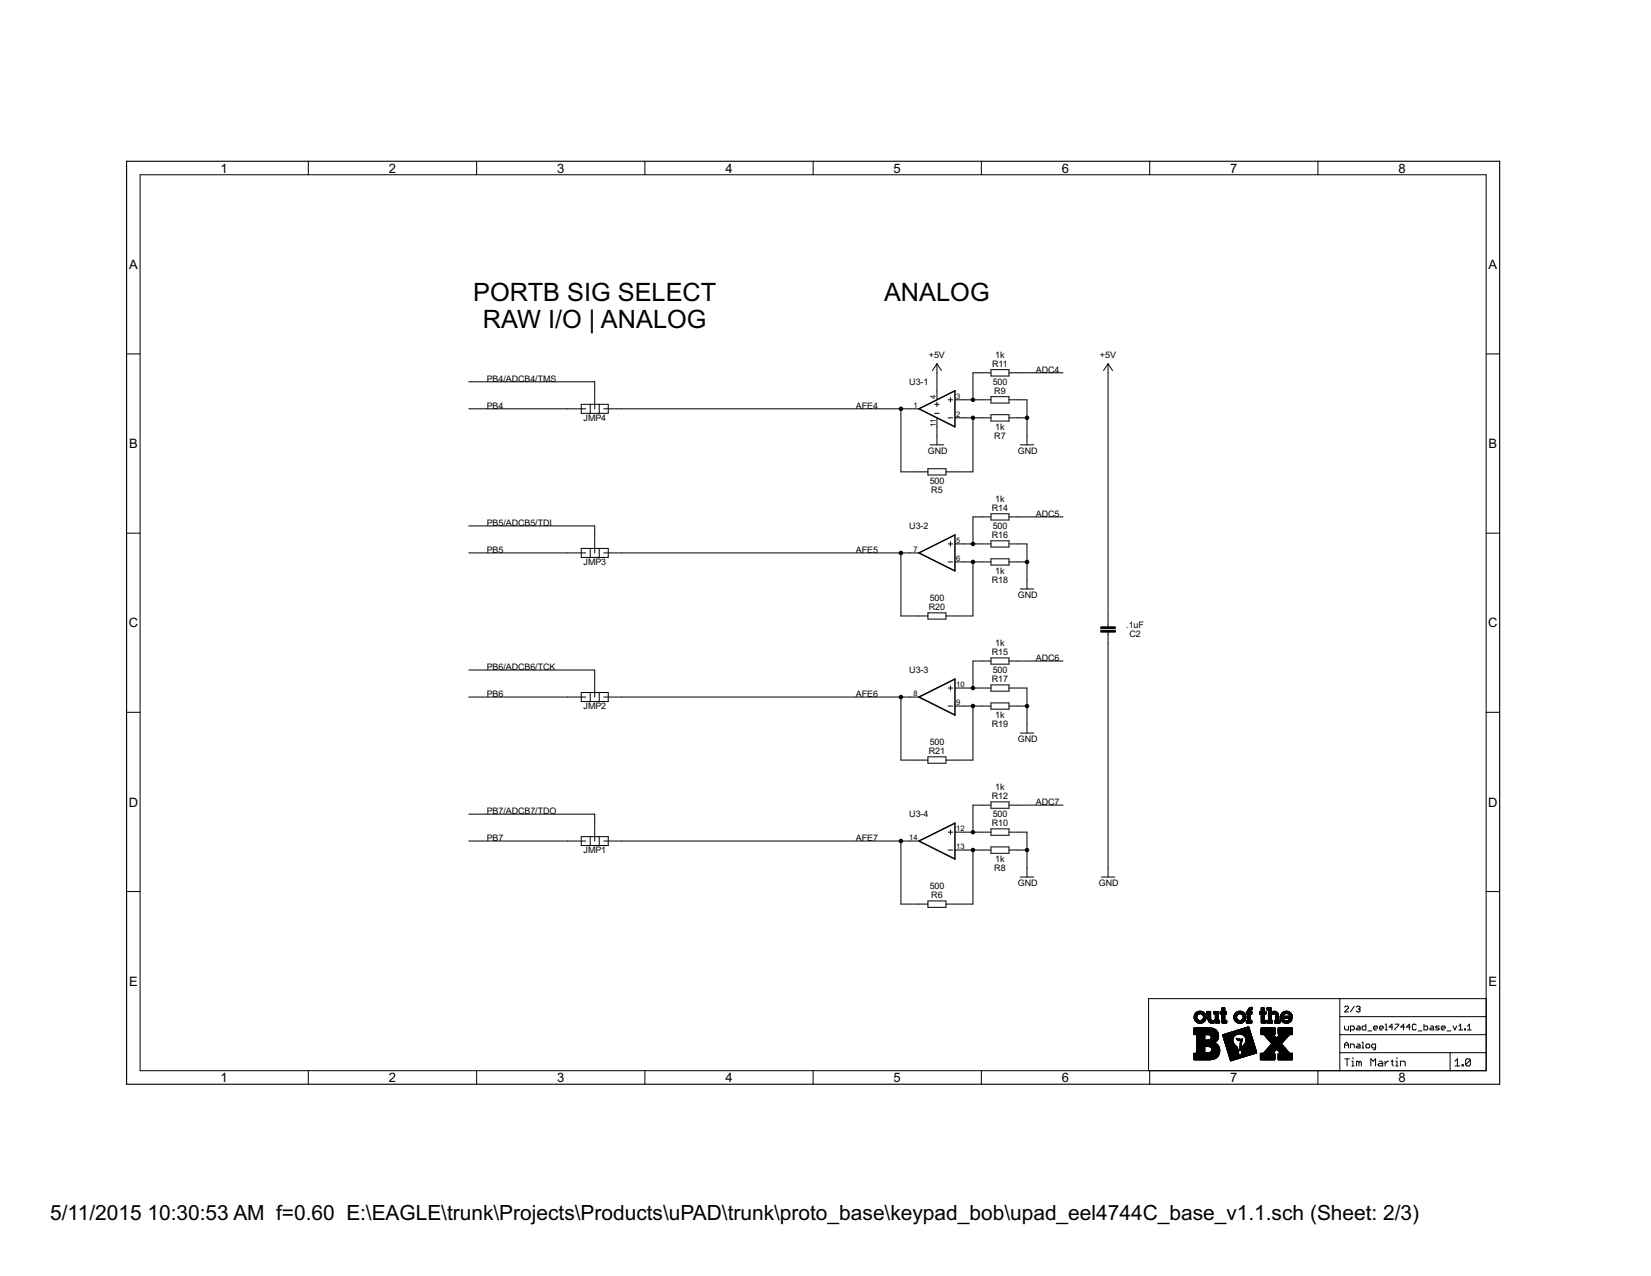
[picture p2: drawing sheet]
<svg xmlns="http://www.w3.org/2000/svg" width="279mm" height="216mm" viewBox="0 0 279 216" stroke-linecap="round" stroke-linejoin="round" font-family="sans-serif">
<g fill="none" stroke="#000" stroke-width=".17">
<path d="M23.7 29.6h227.8v151.6h-227.8zM52.2 27.3v2.3M80.7 27.3v2.3M109.1 27.3v2.3M137.6 27.3v2.3M166.1 27.3v2.3M194.6 27.3v2.3M223 27.3v2.3M21.4 59.9h2.3M251.5 59.9h2.3M79.3 69.2h19.8M79.3 64.6h21.3v4.6"/>
<path d="M98.4 68.4h4.5v1.5h-4.5zM99.9 68.4v1.5M101.4 68.4v1.5M102.2 69.2h53.3M152.5 69.2v10.6h4.5M157 79.3h3.1v1.1h-3.1zM157.4 75.3h2.3M158.2 69.9h.7M158.2 68.4h.7M158.6 61.6v6M158.6 68v.8M158.6 70.7v4.6"/>
<path d="M158.6 61.6l.7 1.1M158.6 61.6l-.8 1.1M160.5 67.6h.7M160.5 70.7h.7M160.8 67.3v.7M161.6 67.6h6.1M161.6 70.7h6.1M164.7 70.7v9.1h-4.6M167.7 67.1h3.1v1.1h-3.1zM167.7 62.5h3.1v1.1h-3.1zM167.7 70.2h3.1v1h-3.1zM167.7 63.1h-3v4.5"/>
<path d="M170.8 67.6h3v7.7M170.8 70.7h3M170.8 63.1h9.1M172.7 75.3h2.2M187.5 61.6v44.4M187.5 61.6l.8 1.1M187.5 61.6l-.7 1.1M21.4 90.2h2.3M79.3 93.6h19.8M79.3 89h21.3v4.6M98.4 92.8h4.5v1.5h-4.5zM99.9 92.8v1.5"/>
<path d="M101.4 92.8v1.5M102.2 93.6h53.3M152.5 93.6v10.6h4.5M160.5 92h.7M160.5 95.1h.7M160.8 91.7v.7M161.6 92h6.1M161.6 95.1h6.1M164.7 95.1v9.1h-4.6M167.7 86.9h3.1v1.1h-3.1zM167.7 91.5h3.1v1.1h-3.1zM167.7 94.6h3.1v1h-3.1z"/>
<path d="M167.7 87.5h-3v4.5M170.8 92h3v7.7M170.8 95.1h3M170.8 87.5h9.1M172.7 99.7h2.2M251.5 90.2h2.3M79.3 117.9h19.8M79.3 113.4h21.3v4.5M98.4 117.2h4.5v1.5h-4.5zM99.9 117.2v1.5M101.4 117.2v1.5M102.2 117.9h53.3"/>
<path d="M152.5 117.9v10.7h4.5M157 103.7h3.1v1.1h-3.1zM160.5 116.4h.7M160.5 119.5h.7M160.8 116v.8M161.6 116.4h6.1M161.6 119.5h6.1M164.7 119.5v9.1h-4.6M167.7 111.3h3.1v1.1h-3.1zM167.7 115.9h3.1v1h-3.1zM167.7 118.9h3.1v1.1h-3.1zM167.7 111.8h-3v4.6"/>
<path d="M170.8 116.4h3v7.6M170.8 119.5h3M170.8 111.8h9.1M187.5 107v41.4M21.4 120.5h2.3M79.3 137.8h21.3v4.5M157 128.1h3.1v1h-3.1zM167.7 135.7h3.1v1.1h-3.1zM167.7 136.2h-3v4.6M170.8 136.2h9.1M172.7 124h2.2M251.5 120.5h2.3"/>
<path d="M21.4 150.9h2.3M79.3 142.3h19.8M98.4 141.6h4.5v1.5h-4.5zM99.9 141.6v1.5M101.4 141.6v1.5M102.2 142.3h53.3M152.5 142.3v10.7h4.5M157 152.4h3.1v1.1h-3.1zM160.5 140.8h.7M160.5 143.8h.7M160.8 140.4v.8M161.6 140.8h6.1"/>
<path d="M161.6 143.8h6.1M164.7 143.8v9.2h-4.6M167.7 140.3h3.1v1h-3.1zM167.7 143.3h3.1v1.1h-3.1zM170.8 140.8h3v7.6M170.8 143.8h3M172.7 148.4h2.2M186.4 148.4h2.3M251.5 150.9h2.3M226.7 178.1h24.8M226.7 169v12.2M226.7 175.1h24.8"/>
<path d="M226.7 172h24.8M227.5 173.6v.5l.2 .2h.5v-.7M227.5 177.3v-.6l.4-.4 .3 .4v.6M227.5 170.4l.2-.2h.3l.2 .2v.2l-.7 .6h.7M227.5 176.8h.7M227.6 179.2h.8M228 179.2v1.2M228.5 174.3h.5l.2-.2v-.3l-.2-.2h-.5v1M228.5 177.3v-.6h.5l.2 .1v.5M228.8 179.6h.2v.8M229 178.9v.3M229.2 170.2l-.7 1"/>
<path d="M229.5 170.4l.2-.2h.3l.2 .2-.2 .3M229.7 173.6h.3l.2 .2v.5h-.5l-.2-.2 .2-.2h.5M229.7 176.7h.3l.2 .1v.5h-.5l-.2-.2 .2-.1h.5M229.8 170.7h.2M230 179.7l-.4-.1v.8M230 179.7v.7M230 179.7l.2-.1 .2 .1v.7M230 170.7l.2 .2-.2 .3h-.3l-.2-.2M230.5 177.3h.3M230.5 176.3h.2v1M231.1 173.3v1h-.4l-.2-.2v-.3l.2-.2h.4M231.3 176.7h.3l.2 .1v.3l-.2 .2h-.3l-.1-.2v-.3z"/>
<path d="M231.5 174.4h.6M232.5 173.9h.6l-.1-.3h-.4l-.1 .2v.3l.1 .2h.4M232.8 177.3h-.5l-.2-.2v-.3l.2-.1h.5v.8l-.3 .1M233.4 179.6h.4l.2 .1v.7h-.6l-.2-.3 .2-.1h.6M233.4 173.9h.7l-.2-.3h-.3l-.2 .2v.3l.2 .2h.3M234.4 179.6v.8M234.4 174.3h.4M234.4 173.3h.2v1M235 179.6h-.2l-.4 .4M235.4 179.6h.4M235.6 179.3v.8l.2 .3M235.7 173.8h-.6l.5-.5v1"/>
<path d="M236.1 173.3h.6v.2l-.6 .6v.2M236.2 179.6h.2v.8M236.4 178.9v.3M237.7 173.8h-.7l.5-.5v1M238.7 173.8h-.7l.5-.5v1M239.7 173.5l-.2-.2h-.3l-.2 .2v.6l.2 .2h.3l.2-.2M240 174.4h.6M241 173.3v1h.5l.1-.2v-.3l-.1-.2h-.5M242.1 173.6h.3l.2 .2v.5h-.5l-.1-.2 .1-.2h.5M243.6 173.6h-.5l-.2 .2 .7 .3-.2 .2h-.5M243.9 173.9h.7l-.2-.3h-.3l-.2 .2v.3l.2 .2h.3M244.9 174.4h.7"/>
<path d="M245.4 178.1v3.1M245.9 173.6l.3 .7 .3-.7M246.2 179.6l.4-.4v1.2M246.9 174.3h.6M246.9 173.6l.3-.3v1M247.8 174.1h.2v.2h-.2zM248.3 174.3h.7M248.3 173.6l.4-.3v1M248.8 179.3l-.2-.1h-.4l-.2 .1v.8M248.8 179.3v.8l-.2 .3h-.4l-.2-.3M248.8 179.3l-.8 .8M251.5 169h-57.1v12.2"/>
<path d="M52.2 181.2v2.3M80.7 181.2v2.3M109.1 181.2v2.3M137.6 181.2v2.3M166.1 181.2v2.3M194.6 181.2v2.3M223 181.2v2.3M228.8 180.4h.4M232 180.4v-1.2l.4 .4 .4-.4v1.2M236.2 180.4h.4M237 180.4v-.8h.6l.2 .1v.7M246.2 180.4h.8"/>
<path d="M247.4 180.1h.2v.3h-.2z"/>
</g>
<path d="M21.4 27.3h232.4v156.2h-232.4z" fill="none" stroke="#000" stroke-width=".19"/>
<g fill="#000" stroke="#000" stroke-width=".17">
<path d="M186.3 106.7h2.4v.3h-2.4zM186.3 106.1h2.4v.3h-2.4zM202 179.3h3.1zM202 179.2l3.2 .1zM202 179.2l3.3 .1zM202 179.2h3.4zM202 179.2h3.5zM202 179.1l3.5 .1zM202 179.1l3.6 .1zM202 179l3.7 .1zM202 179l3.8 .1zM202 179h3.8z"/>
<path d="M202 178.9l3.8 .1zM202 178.9l3.9 .1zM202 178.9h3.9zM202 178.9h4zM202 178.8l4 .1zM202 178.8h4.1zM202 178.7l4.1 .1zM202 178.7h4.1zM202 178.6l4.1 .1zM202 178.6h4.2zM202 178.5l4.2 .1zM202 178.5h4.3z"/>
<path d="M202 178.4l4.3 .1zM202 178.3l4.3 .1zM202 178.3h4.4zM202 178.2l4.4 .1zM202 178.2h4.4zM202 175l4.2 .1zM202 175h4.2zM202 174.9l4.2 .1zM202 174.9h4.2zM202 174.9h4.1zM202 174.8l4.1 .1zM202 174.8h4.1z"/>
<path d="M202 174.7l4.1 .1zM202 174.7h4.1zM202 174.6l4.1 .1zM202 174.6h4.1zM202 174.5l4 .1zM202 174.5h4zM202 174.4l3.9 .1zM202 174.4h3.9zM202 174.3l3.9 .1zM202 174.3l3.8 .1zM202 174.3h3.8zM202 174.2l3.8 .1z"/>
<path d="M202 174.2h3.7zM202 174.1l3.6 .1zM202 174.1h3.5zM202 174l3.4 .1zM202 174h3.3zM202 174h3.2zM202 173.9l3 .1zM202.1 179.3h2.8zM202.1 179.2h3.3zM202.1 179.1h3.6zM202.1 178.9h3.9zM202.1 178.8l3.9 .1z"/>
<path d="M202.1 178.8h3.9zM202.1 178.5h4.1zM202.1 178.4h4.2zM202.1 174.6h3.9zM202.1 174.5h3.9zM202.1 174.4l3.9 .1zM202.1 174.2l3.6 .1zM202.1 174.2h3.6zM202.1 174l3.3 .1zM202.1 173.9l3 .1zM202.1 172.3h.4zM202.1 172.2l.4 .1z"/>
<path d="M202.1 172h.4zM202.1 171.9l.4 .1zM202.1 172.3l.5 .1zM202.1 172.3h.5zM202.1 172.2h.4zM202.1 172.1l.4 .1zM202.1 172.1h.4zM202.1 172l.4 .1zM202.1 171.9h.5zM202.1 172.4l.5 .1zM202.1 172.4h.5zM202.1 171.8l.5 .1z"/>
<path d="M202.1 171.7l.5 .1zM202.1 171.8h.5zM202.2 172.5l.5 .1zM202.2 172.5h.5zM202.2 171.7l.5 .1zM202.2 171.7h.5zM202.2 172.6h.6zM202.2 172.6h.5zM202.2 171.6l.5 .1zM202.2 171.6h.6zM202.2 171.6l.6 .1zM202.2 172.6l.7 .1z"/>
<path d="M202.2 171.6h.7zM202.2 172.7h.8zM202.2 171.5l.8 .1zM202.3 172.7h1.6zM202.3 171.5h1.6zM202.3 172.7l1.6 .1zM202.3 171.4l1.6 .1zM202.3 172.8h1.6zM202.3 171.4h1.6zM202.4 172.8h1.4zM202.4 171.4h1.4zM202.4 172.8l1.4 .1z"/>
<path d="M202.4 171.3l1.4 .1zM202.4 172.9h1.4zM202.5 172.9h1.2zM202.5 171.3h1.2zM202.5 172.9l1.2 .1zM202.6 178.2h3.8zM202.6 178.1l3.8 .1zM202.6 178.1h1.3zM202.6 178l1.3 .1zM202.6 178h1.3zM202.6 177.9l1.3 .1zM202.6 177.9h1.3z"/>
<path d="M202.6 177.8l1.3 .1zM202.6 177.8h1.3zM202.6 177.7l1.3 .1zM202.6 177.7h1.3zM202.6 177.6l1.3 .1zM202.6 177.6h1.3zM202.6 177.5l1.3 .1zM202.6 177.5h1.3zM202.6 177.4l1.3 .1zM202.6 177.4h1.3zM202.6 177.3l1.3 .1zM202.6 177.3h1.3z"/>
<path d="M202.6 177.2l1.3 .1zM202.6 177.2h1.3zM202.6 177.1l1.3 .1zM202.6 177.1h1.3zM202.6 177l3.6 .1zM202.6 177h3.6zM202.6 176.9l3.6 .1zM202.6 176.9h3.6zM202.6 176.8l3.5 .1zM202.6 176.8h3.5zM202.6 176.8h3.4zM202.6 176.7l3.4 .1z"/>
<path d="M202.6 176.7h3.4zM202.6 176.6l3.3 .1zM202.6 176.6h3.3zM202.6 176.6h3.2zM202.6 176.5l3.2 .1zM202.6 176.5l3.1 .1zM202.6 176.5h3.1zM202.6 176.4l3 .1zM202.6 176.4h3zM202.6 176.3l3 .1zM202.6 176.3l3.1 .1zM202.6 176.3h3.1z"/>
<path d="M202.6 176.3h3.2zM202.6 176.2l3.2 .1zM202.6 176.2h3.3zM202.6 176.1l3.3 .1zM202.6 176.1h3.3zM202.6 176.1h3.4zM202.6 176l3.4 .1zM202.6 176h3.4zM202.6 176h1.3zM202.6 175.9l1.3 .1zM202.6 175.9h1.3zM202.6 175.8l1.3 .1z"/>
<path d="M202.6 175.8h1.3zM202.6 175.7l1.3 .1zM202.6 175.7h1.3zM202.6 175.6l1.3 .1zM202.6 175.6h1.3zM202.6 175.5l1.3 .1zM202.6 175.5h1.3zM202.6 175.4l1.3 .1zM202.6 175.4h1.3zM202.6 175.3l1.3 .1zM202.6 175.3h1.3zM202.6 175.2l1.3 .1z"/>
<path d="M202.6 175.2h1.3zM202.6 175.1l1.3 .1zM202.6 175.1h1.3zM202.6 175l3.6 .1zM202.6 173h1zM202.6 171.2l1 .1zM202.6 171.2h1zM202.6 173l1 .1zM202.7 173l.8 .1zM202.7 171.2h.8zM202.7 171.1l.8 .1zM202.8 173.1h.6z"/>
<path d="M202.8 171.1l.6 .1zM202.9 173.1h.4zM202.9 171.1h.4zM203.2 172.7h.7zM203.2 171.5l.7 .1zM203.3 172.6l.7 .1zM203.3 171.6h.7zM203.4 172.6h.6zM203.4 171.6h.6zM203.4 171.6l.6 .1zM203.5 172.6h.5zM203.5 171.6l.5 .1z"/>
<path d="M203.5 171.7h.5zM203.5 172.5l.5 .1zM203.5 172.5h.5zM203.5 172.4l.5 .1zM203.5 171.7l.5 .1zM203.6 171.8h.5zM203.6 172.4l.4 .1zM203.6 172.4h.5zM203.6 171.8l.5 .1zM203.6 172.3l.5 .1zM203.6 171.9h.5zM203.6 172.3h.5z"/>
<path d="M203.6 171.9l.5 .1zM203.7 172.2l.4 .1zM203.7 172.2h.4zM203.7 172.1l.4 .1zM203.7 172.1h.4zM203.7 172l.4 .1zM203.7 172h.4zM204.2 171.6h.7zM204.2 171.5l.7 .1zM204.2 171.5h.7zM204.2 171.4l.7 .1zM204.2 171.4h.7z"/>
<path d="M204.2 171.3l.7 .1zM204.2 171.3h.7zM204.2 171.2l.7 .1zM204.2 171.2h.7zM204.2 171.1l.7 .1zM204.4 176h1.6zM204.4 172.5l.5 .1zM204.4 172.4l.5 .1zM204.4 172.4h.5zM204.4 172.3l.5 .1zM204.4 172.6h.6zM204.4 172.5h.5z"/>
<path d="M204.4 172.3h.5zM204.4 172.2l.5 .1zM204.4 172.2h.5zM204.4 172.1l.5 .1zM204.4 172.1h.5zM204.4 172l.5 .1zM204.4 172h.5zM204.4 171.9l.5 .1zM204.4 171.9h.5zM204.4 171.8l.5 .1zM204.4 171.8h.5zM204.4 171.7l.5 .1z"/>
<path d="M204.4 171.7h.5zM204.4 171.6l.5 .1zM204.4 171.6h.5zM204.5 172.7h.6zM204.5 172.6l.5 .1zM204.5 172.6h.5zM204.5 172.7h.7zM204.5 172.6l.6 .1zM204.5 172.7l1.9 .1zM204.5 172.8h1.9zM204.6 178.1h1.8zM204.6 177.1h1.6z"/>
<path d="M204.6 172.8h1.8zM204.6 172.8l1.8 .1zM204.6 172.9h1.1zM204.6 175.1h1.6zM204.6 175.9l1.4 .1zM204.6 172.9l1.1 .1zM204.7 172.9l.9 .1zM204.7 178.1h1.7zM204.7 173h.9zM204.7 177.1h1.6zM204.7 175.1h1.5zM204.7 175.9l1.4 .1z"/>
<path d="M204.7 173h.8zM204.8 178.1h1.6zM204.8 177.1h1.5zM204.8 175.1l1.4 .1zM204.8 173l.7 .1zM204.8 175.9h1.3zM204.8 178l1.6 .1zM204.8 177.1l1.5 .1zM204.8 175.2h1.4zM204.9 178l1.5 .1zM204.9 177.1l1.4 .1zM204.9 175.9h1.2z"/>
<path d="M204.9 173.1h.5zM204.9 177.2h1.4zM204.9 175.8l1.2 .1zM204.9 175.2h1.3zM204.9 178h1.5zM204.9 175.8h1.2zM204.9 175.7l1.2 .1zM204.9 175.2l1.3 .1zM204.9 177.9l1.5 .1zM204.9 177.2l1.4 .1zM204.9 175.7h1.3zM205 177.9l1.4 .1z"/>
<path d="M205 177.9h1.4zM205 175.6l1.2 .1zM205 175.3l1.2 .1zM205 175.3h1.2zM205 177.2l1.3 .1zM205 175.7h1.2zM205 175.5l1.2 .1zM205 175.5h1.2zM205 175.4l1.2 .1zM205 175.4h1.2zM205 177.4h1.4zM205 177.3l1.4 .1z"/>
<path d="M205 177.3h1.4zM205 175.6h1.2zM205 173.1h.3zM205 177.8l1.4 .1zM205 177.8h1.4zM205 177.7l1.4 .1zM205 177.4l1.4 .1zM205.1 177.7l1.3 .1zM205.1 177.7h1.3zM205.1 177.6l1.3 .1zM205.1 177.6h1.3zM205.1 177.5l1.3 .1z"/>
<path d="M205.1 177.5h1.3zM205.1 177.4l1.3 .1zM205.4 172.7h1zM205.4 171.5l.7 .1zM205.4 171.5h.7zM205.4 171.4l.7 .1zM205.4 171.4h.7zM205.4 171.3l.7 .1zM205.4 171.3h.7zM205.4 171.2l.7 .1zM205.4 171.2h.7zM205.4 171.6h.7z"/>
<path d="M205.4 171.1l.7 .1zM205.5 172.6l.9 .1zM205.5 172.6l.6 .1zM205.5 172.6h.6zM205.6 172.6h.5zM205.6 172.5l.5 .1zM205.6 172.5h.5zM205.7 172.5h.4zM205.7 172.4l.4 .1zM205.7 172.4h.4zM205.7 172.3l.4 .1zM205.7 172.3h.4z"/>
<path d="M205.7 172.2l.4 .1zM205.7 172.2h.4zM205.7 172.1l.4 .1zM205.7 172.1h.4zM205.7 172l.4 .1zM205.7 172h.4zM205.7 171.9l.4 .1zM205.7 171.9h.4zM205.7 171.8l.4 .1zM205.7 171.8h.4zM205.7 171.7l.4 .1zM205.7 171.7h.4z"/>
<path d="M205.7 171.6l.4 .1zM205.7 171.6h.4zM205.7 173.1h.7zM205.7 173l.7 .1zM205.7 173h.7zM205.7 172.9l.7 .1zM205.7 172.9h.7zM206.5 171.6h1.1zM206.5 171.5l1.1 .1zM206.5 171.5h1.1zM206.5 171.4l1.1 .1zM206.5 171.4h1.1z"/>
<path d="M206.5 171.3l1.1 .1zM206.5 171.3h1.1zM206.5 171.2l1.1 .1zM206.5 171.2h1.1zM206.5 171.1l1.1 .1zM206.8 173.1h.8zM206.8 173l.8 .1zM206.8 173h.8zM206.8 172.9l.8 .1zM206.8 172.9h.8zM206.8 172.8l.8 .1zM206.8 172.8h.8z"/>
<path d="M206.8 172.7l.8 .1zM206.8 172.7h.8zM206.8 172.6l.8 .1zM206.8 172.6l.5 .1zM206.8 172.6h.5zM206.8 172.5l.5 .1zM206.8 172.5h.5zM206.8 172.4l.5 .1zM206.8 172.4h.5zM206.8 172.3l.5 .1zM206.8 172.3h.5zM206.8 172.2l.5 .1z"/>
<path d="M206.8 172.2h.5zM206.8 172.1l.5 .1zM206.8 172.1h.5zM206.8 172l.5 .1zM206.8 172h.5zM206.8 171.9l.5 .1zM206.8 171.9h.5zM206.8 171.8l.5 .1zM206.8 171.8h.5zM206.8 171.7l.5 .1zM206.8 171.7h.5zM206.8 171.6l.5 .1z"/>
<path d="M206.8 171.6h.5zM206.8 171.1l.5 .1zM206.8 171.1h.5zM206.8 171l.5 .1zM206.8 171h.5zM206.8 170.9l.5 .1zM206.8 170.9h.5zM206.8 170.8l.5 .1zM206.8 170.8h.5zM206.8 170.7l.5 .1zM206.8 170.7h.5zM206.8 170.6l.5 .1z"/>
<path d="M206.8 170.6h.5zM206.8 170.5l.5 .1zM206.8 170.5h.5zM206.9 175.1h2.2zM206.9 175.2h2.1zM206.9 175.1l2.2 .1zM206.9 175.2l2.1 .1zM206.9 175.1h2.3zM206.9 175.3h2zM207 175.4h1.8zM207 175.3h1.9zM207 175.2l1.9 .1z"/>
<path d="M207 175l2.2 .1zM207 175.5h1.8zM207 175.3l1.9 .1zM207 175.4l1.8 .1zM207 175.5l1.7 .1zM207 175.5h1.7zM207.1 175.6h1.6zM207.1 175.5l1.6 .1zM207.1 175.7h1.6zM207.1 175.6l1.6 .1zM207.1 175l2.2 .1zM207.1 175.7l1.6 .1z"/>
<path d="M207.1 175.8l1.5 .1zM207.1 175.8h1.5zM207.1 175.9h1.5zM207.1 175h2.2zM207.2 176h1.4zM207.2 175.9l1.4 .1zM207.2 176l1.4 .1zM207.2 176.2h1.4zM207.2 176.1l1.4 .1zM207.2 176.1h1.4zM207.2 175h2.2zM207.2 176.3h1.4z"/>
<path d="M207.2 176.2l1.4 .1zM207.3 176.3l1.4 .1zM207.3 176.3h1.4zM207.3 174.9l2.2 .1zM207.3 176.4l1.4 .1zM207.3 176.4h1.4zM207.3 176.5h1.5zM207.3 176.5h1.4zM207.3 176.6h1.5zM207.3 176.5l1.5 .1zM207.3 176.5l1.4 .1zM207.4 176.6l1.5 .1z"/>
<path d="M207.4 176.6h1.4zM207.4 174.9l2.2 .1zM207.4 176.7l1.5 .1zM207.4 176.7h1.5zM207.4 176.8h1.6zM207.4 176.8l1.6 .1zM207.4 174.9h4.3zM207.5 176.9l1.6 .1zM207.5 176.9h1.6zM207.5 177h1.7zM207.5 177.1h1.8zM207.5 177.1h1.7z"/>
<path d="M207.5 177l1.7 .1zM207.5 177h1.6zM207.5 174.9h4.2zM207.5 177.1l1.8 .1zM207.5 177.2h1.9zM207.5 177.1l1.9 .1zM207.6 177.2l1.8 .1zM207.6 177.2h1.8zM207.6 177.4h1.8zM207.6 177.3l1.8 .1zM207.6 177.3h1.8zM207.6 174.9h4.1z"/>
<path d="M207.6 177.4l1.8 .1zM207.6 177.5h1.9zM207.7 177.6h1.9zM207.7 177.6h1.8zM207.7 177.5l1.8 .1zM207.7 174.8l3.9 .1zM207.7 177.7h4.9zM207.7 177.6l4.8 .1zM207.7 177.6l1.9 .1zM207.7 177.7l1.9 .1zM207.7 177.7l2.3 .1zM207.7 177.7h2.4z"/>
<path d="M207.7 177.8h1.9zM207.7 174.8l4 .1zM207.8 177.9h1.8zM207.8 177.8l1.8 .1zM207.8 178h1.7zM207.8 177.9l1.7 .1zM207.8 177.9l1.8 .1zM207.8 178l1.8 .1zM207.8 178h1.8zM207.8 178.1h1.8zM207.8 174.8h3.9zM207.9 178.2h1.6z"/>
<path d="M207.9 178.1l1.7 .1zM207.9 178.2l1.6 .1zM207.9 174.8h3.7zM207.9 178.4h1.9zM207.9 178.3l1.7 .1zM207.9 178.3h1.6zM207.9 178.4h1.8zM207.9 178.5h3.7zM207.9 178.4l1.9 .1zM208 178.6h3.1zM208 178.5l3.3 .1zM208 178.5l3.4 .1z"/>
<path d="M208 178.5h3.5zM208 174.8h3.6zM208 178.6l3 .1zM208 178.6h3.2zM208 178.6h3.3zM208 178.7h2.8zM208 178.7h2.9zM208 178.8h2.6zM208 178.8h2.7zM208 178.7l2.7 .1zM208 174.7l3.6 .1zM208 178.8l2.4 .1z"/>
<path d="M208 178.8l2.5 .1zM208 178.8h2.5zM208.1 178.9h2zM208.1 178.9h2.2zM208.1 179h1.8zM208.1 179h1.9zM208.1 178.9l2 .1zM208.1 178.9h2.1zM208.1 174.7l3.5 .1zM208.1 179l1.6 .1zM208.1 178.9l1.9 .1zM208.1 179.1l1.4 .1z"/>
<path d="M208.1 179.1h1.6zM208.1 179l1.7 .1zM208.2 179.1l1.2 .1zM208.2 179.1h1.4zM208.2 174.7h3.4zM208.2 179.3h.7zM208.2 179.2l.9 .1zM208.2 179.2h1zM208.2 179.2h1.1zM208.2 179.2h1.2zM208.2 179.3l.6 .1zM208.2 179.3h.8z"/>
<path d="M208.2 179.4h.4zM208.2 179.4h.5zM208.2 179.4l.2 .1zM208.2 179.4l.3 .1zM208.3 179.5h.1zM208.3 174.6l3.3 .1zM208.4 174.6h3.2zM208.5 174.6h3.1zM208.6 174.6h3zM208.6 174.5l3 .1zM208.7 174.5l2.9 .1zM208.8 174.5h2.8z"/>
<path d="M208.8 172.2l.5 .1zM208.8 172.2h.5zM208.8 172.1l.5 .1zM208.8 172.1h.5zM208.8 172l.5 .1zM208.8 172h.5zM208.8 172.3l.5 .1zM208.8 172.3h.5zM208.8 171.9l.5 .1zM208.8 171.9h.5zM208.9 174.5h2.7zM208.9 172.4l.5 .1z"/>
<path d="M208.9 172.4h.4zM208.9 172.3l.4 .1zM208.9 171.8l.4 .1zM208.9 171.8h.4zM208.9 171.8h.5zM208.9 172.5h.5zM208.9 172.4l.4 .1zM208.9 171.7l.4 .1zM208.9 171.7l.5 .1zM208.9 172.5l.5 .1zM208.9 171.7h.5zM208.9 174.5h2.6z"/>
<path d="M208.9 172.6h.6zM208.9 171.6l.6 .1zM208.9 171.6h.6zM208.9 171.6h.7zM209 172.6l.6 .1zM209 171.6h.6zM209 172.7h.7zM209 174.4l2.5 .1zM209 172.7h1.7zM209 171.5l.7 .1zM209 171.5h1.7zM209 172.7l1.6 .1z"/>
<path d="M209 171.5h1.6zM209 171.4l1.6 .1zM209.1 174.4l2.5 .1zM209.1 172.8h1.5zM209.1 171.4h1.5zM209.1 174.4h2.4zM209.1 172.8l1.4 .1zM209.1 171.4h1.4zM209.1 171.3l1.4 .1zM209.2 172.9h1.3zM209.2 171.3l1.3 .1zM209.2 171.3h1.3z"/>
<path d="M209.2 174.3l2.3 .1zM209.2 172.9l1.2 .1zM209.2 171.3h1.2zM209.3 171.3h1.1zM209.3 175.8h.1zM209.3 174.3l2.2 .1zM209.3 172.9l1.1 .1zM209.3 173h1.1zM209.3 171.2l1.1 .1zM209.3 175.8l.1 .1zM209.3 171.2h1zM209.3 175.9h.1z"/>
<path d="M209.3 173h1zM209.4 174.3h2.1zM209.4 171.2h.9zM209.4 175.9h.1zM209.4 173l.9 .1zM209.4 175.9l.2 .1zM209.4 175.9l.3 .1zM209.4 176h.2zM209.4 173l.8 .1zM209.4 171.2h.8zM209.5 173.1h.7zM209.5 171.1l.7 .1z"/>
<path d="M209.5 175.9h.4zM209.5 174.3h2zM209.5 171.1l.6 .1zM209.6 174.2l1.9 .1zM209.6 173.1h.5zM209.6 175.8l.2 .1zM209.6 175.8h.2zM209.6 171.1h.4zM209.7 174.2l1.8 .1zM209.7 173.1h.3zM209.7 175.7l.1 .1zM209.7 175.9l.2 .1z"/>
<path d="M209.7 174.2h1.8zM209.8 176h.4zM209.8 175.9l.2 .1zM209.8 174.2h1.7zM209.8 176l.4 .1zM209.8 177.6h.2zM209.8 177.5l.2 .1zM209.8 177.5h.2zM209.8 177.2h.2zM209.8 177.1l.2 .1zM209.8 177.1h.2zM209.8 177l.2 .1z"/>
<path d="M209.8 176.1h.4zM209.9 177.6l2.6 .1zM209.9 177.5h.1zM209.9 177.4l.1 .1zM209.9 177.4h.1zM209.9 177.3l.1 .1zM209.9 177.3h.1zM209.9 177.2l.1 .1zM209.9 177.2h.1zM209.9 176.9l.1 .1zM209.9 176.9h.1zM209.9 176.8l.1 .1z"/>
<path d="M209.9 176.8h.1zM209.9 176.6h.2zM209.9 176.5l.2 .1zM209.9 177h.1zM209.9 176.8h.2zM209.9 176.7l.2 .1zM209.9 176.7h.2zM209.9 176.6l.2 .1zM209.9 176.1h.3zM209.9 174.9l1.8 .1zM209.9 174.2h1.6zM209.9 172.7h.8z"/>
<path d="M209.9 178.4l1.8 .1zM209.9 176.5h.2zM209.9 176.4l.2 .1zM209.9 176.4h.2zM209.9 176.3l.2 .1zM209.9 176.3h.2zM209.9 176.2l.3 .1zM209.9 176.2h.3zM209.9 176.1l.3 .1zM209.9 174.1l1.6 .1zM210 171.5l.7 .1zM210 178.4h1.8z"/>
<path d="M210 175.9l.2 .1zM210 174.9l1.7 .1zM210 174.1h1.5zM210 172.6l.7 .1zM210 171.6h.7zM210 178.4h1.9zM210 177.6h2.5zM210.1 175.9h.1zM210.1 172.6l.6 .1zM210.1 171.6h.6zM210.1 178.4h1.8zM210.1 177.9h2.5z"/>
<path d="M210.1 177.6h2.4zM210.1 175h1.6zM210.1 172.6h.6zM210.1 178.3l1.9 .1zM210.1 177.8h2.5zM210.1 177.7l2.5 .1zM210.1 174.1h1.3zM210.1 178.3l2 .1zM210.1 178.1h2.6zM210.1 177.9l2.5 .1zM210.1 177.8l2.5 .1zM210.1 177.7h2.5z"/>
<path d="M210.1 177.5l2.4 .1zM210.1 177.5h2.4zM210.2 178.1h2.5zM210.2 178l2.5 .1zM210.2 177.9l2.4 .1zM210.2 177.5h2.3zM210.2 177.4l2.3 .1zM210.2 175.8v.1zM210.2 175h1.5zM210.2 174.1h1.2zM210.2 172.6h.5zM210.2 171.6l.5 .1z"/>
<path d="M210.2 178.3h2zM210.2 178.1l2.5 .1zM210.2 178h2.4zM210.2 175.8h.1zM210.2 177.4h2.2zM210.2 175l1.5 .1zM210.2 172.5l.6 .1zM210.2 171.7h.6zM210.2 178.2l2.1 .1zM210.2 178.2h2.4zM210.2 177.4h2.3zM210.2 177.3l2.2 .1z"/>
<path d="M210.2 172.5l.5 .1zM210.2 171.7h.5zM210.2 178.2l2.2 .1zM210.2 178.2h2.2zM210.2 178.2h2.3zM210.2 177.3h2.2zM210.2 177.2l2.2 .1zM210.2 177.2h2.2zM210.2 177.1l2.2 .1zM210.2 174l1.2 .1zM210.2 172.5h.6zM210.3 177.1l2.1 .1z"/>
<path d="M210.3 177.1h2.1zM210.3 175l1.5 .1zM210.3 172.5h.5zM210.3 171.7l.5 .1zM210.3 172.4l.5 .1zM210.3 177l2 .1zM210.3 175.1h1.5zM210.3 174l1.1 .1zM210.3 172.4h.5zM210.3 171.8h.5zM210.3 177l2.1 .1zM210.4 177h1.9z"/>
<path d="M210.4 175.1h1.4zM210.4 172.3l.4 .1zM210.4 172.3h.4zM210.4 171.9l.4 .1zM210.4 171.9h.4zM210.4 171.8l.4 .1zM210.4 176.9l1.9 .1zM210.4 172.2l.4 .1zM210.4 172.2h.4zM210.4 172h.4zM210.4 175.1l1.4 .1zM210.4 174h1z"/>
<path d="M210.4 172.1l.4 .1zM210.4 172.1h.4zM210.4 172l.4 .1zM210.4 176.9h1.9zM210.4 176.8l1.9 .1zM210.5 176.8l1.8 .1zM210.5 175.2h1.3zM210.5 174h.9zM210.5 176.8h1.8zM210.5 175.2l1.3 .1zM210.5 176.7l1.7 .1zM210.5 173.9l.9 .1z"/>
<path d="M210.6 176.7l1.7 .1zM210.6 176.7h1.7zM210.6 175.3h1.2zM210.6 176.7h1.6zM210.6 176.6l1.6 .1zM210.6 175.3l1.2 .1zM210.6 176.6h1.6zM210.6 173.9l.8 .1zM210.7 176.6h1.5zM210.7 175.4h1.1zM210.7 176.5l1.5 .1zM210.7 175.4l1.2 .1z"/>
<path d="M210.7 175.5h1.2zM210.7 175.4l1.1 .1zM210.7 176.5h1.5zM210.7 173.9h.7zM210.7 176.4l1.5 .1zM210.8 176.4l1.4 .1zM210.8 176.4h1.4zM210.8 175.5l1.1 .1zM210.8 176.4h1.3zM210.8 176.3l1.3 .1zM210.8 175.6h1.1zM210.8 173.9h.6z"/>
<path d="M210.8 176.3h1.3zM210.8 175.7h1.1zM210.8 175.6l1.1 .1zM210.8 176.2l1.3 .1zM210.8 176.2h1.3zM210.8 175.9l1.2 .1zM210.8 175.9h1.2zM210.8 175.8h1.2zM210.8 175.7l1.2 .1zM210.8 176.1l1.3 .1zM210.8 176.1h1.3zM210.8 176l1.3 .1z"/>
<path d="M210.8 176h1.2zM210.8 175.8l1.2 .1zM210.8 175.8h1.1zM210.8 173.9h.5zM210.9 173.8l.5 .1zM210.9 173.1h1zM210.9 173l1 .1zM210.9 173h1zM210.9 172.9l1 .1zM210.9 172.9h1zM210.9 172.8l1 .1zM210.9 172.8h1z"/>
<path d="M210.9 172.7l1 .1zM210.9 172.7h1zM210.9 172.6l1 .1zM210.9 171.6h1zM210.9 171.5l1 .1zM210.9 171.5h1zM210.9 171.4l1 .1zM210.9 171.4h1zM210.9 171.3l1 .1zM210.9 171.3h1zM210.9 171.2l1 .1zM210.9 171.2h1z"/>
<path d="M210.9 171.1l1 .1zM211 173.8h.3zM211.1 173.8h.2zM211.2 172.6l.4 .1zM211.2 172.6h.4zM211.2 172.5l.4 .1zM211.2 172.5h.4zM211.2 172.4l.4 .1zM211.2 172.4h.4zM211.2 172.3l.4 .1zM211.2 172.3h.4zM211.2 172.2l.4 .1z"/>
<path d="M211.2 172.2h.4zM211.2 172.1l.4 .1zM211.2 172.1h.4zM211.2 172l.4 .1zM211.2 172h.4zM211.2 171.9l.4 .1zM211.2 171.9h.4zM211.2 171.8l.4 .1zM211.2 171.8h.4zM211.2 171.7l.4 .1zM211.2 171.7h.4zM211.2 171.6l.4 .1z"/>
<path d="M211.2 171.6h.4zM211.2 171.1l.4 .1zM211.2 171.1h.4zM211.2 171l.4 .1zM211.2 171h.4zM211.2 170.9l.4 .1zM211.2 173.7l.1 .1zM211.2 170.9h.5zM211.2 170.8l.6 .1zM211.2 170.8l.7 .1zM211.2 170.8h.7zM211.3 170.8h.6z"/>
<path d="M211.3 170.7l.6 .1zM211.3 170.7h.6zM211.3 170.6l.6 .1zM211.3 170.6h.6zM211.4 170.6h.5zM211.4 170.5l.5 .1zM211.5 170.5l.4 .1zM211.5 170.5h.4zM211.6 170.5h.3zM211.7 170.4l.2 .1zM213.1 171.5l1.1 .1zM213.1 171.5h1.1z"/>
<path d="M213.1 171.4l1.1 .1zM213.1 171.4h1.1zM213.1 171.3l1.1 .1zM213.1 171.3h1.1zM213.1 171.2l1.1 .1zM213.1 171.2h1.1zM213.1 171.1l1.1 .1zM213.2 171.6h1zM213.3 179.3h2.5zM213.3 179.2l2.5 .1zM213.3 179.2h2.5zM213.3 179.1l2.5 .1z"/>
<path d="M213.3 179.1h2.5zM213.3 179l2.5 .1zM213.3 179h2.5zM213.3 178.9l2.5 .1zM213.3 178.9h2.5zM213.3 178.8l2.5 .1zM213.3 178.8h2.5zM213.3 178.7l2.5 .1zM213.3 178.7h2.5zM213.3 178.6l2.5 .1zM213.3 178.6h2.5zM213.3 178.5l2.5 .1z"/>
<path d="M213.3 178.5h2.5zM213.3 178.4l2.5 .1zM213.3 178.4h2.5zM213.3 178.3l2.5 .1zM213.3 178.3h2.5zM213.3 178.2l2.1 .1zM213.3 179.3h2.4zM213.3 178.3h2.4zM213.3 178.2l2 .1zM213.3 178.2h2.1zM213.4 174.9l2.1 .1zM213.4 175h2.1z"/>
<path d="M213.4 174.9l2.4 .1zM213.4 174.9h2.4zM213.4 174.8l2.4 .1zM213.4 174.8h2.4zM213.4 174.7l2.4 .1zM213.4 174.7h2.4zM213.4 174.6l2.4 .1zM213.4 174.6h2.4zM213.4 174.5l2.4 .1zM213.4 174.5h2.4zM213.4 174.4l2.4 .1zM213.4 174.4h2.4z"/>
<path d="M213.4 174.3l2.4 .1zM213.4 174.3h2.4zM213.4 174.2l2.4 .1zM213.4 174.2h2.4zM213.4 174.1l2.4 .1zM213.4 174.1h2.4zM213.4 174l2.4 .1zM213.4 174h2.4zM213.4 173.9l2.4 .1zM213.4 175l2.1 .1zM213.4 173l.8 .1zM213.4 173h.8z"/>
<path d="M213.4 172.9l.8 .1zM213.4 172.9h.8zM213.4 172.8l.8 .1zM213.4 172.8h.8zM213.4 172.7l.8 .1zM213.4 172.7h.8zM213.4 172.6l.8 .1zM213.4 172.6l.5 .1zM213.4 172.6h.5zM213.4 172.5l.5 .1zM213.4 172.5h.5zM213.4 172.4l.5 .1z"/>
<path d="M213.4 172.4h.5zM213.4 172.3l.5 .1zM213.4 172.3h.5zM213.4 172.2l.5 .1zM213.4 172.2h.5zM213.4 172.1l.5 .1zM213.4 172.1h.5zM213.4 172l.5 .1zM213.4 172h.5zM213.4 171.9l.5 .1zM213.4 171.9h.5zM213.4 171.8l.5 .1z"/>
<path d="M213.4 171.8h.5zM213.4 171.7l.5 .1zM213.4 171.7h.5zM213.4 171.6l.5 .1zM213.4 171.6h.5zM213.4 171.1l.5 .1zM213.4 171.1h.5zM213.4 171l.5 .1zM213.4 171h.5zM213.4 170.9l.5 .1zM213.4 170.9h.5zM213.4 170.8l.5 .1z"/>
<path d="M213.4 170.8h.5zM213.4 170.7l.5 .1zM213.4 170.7h.5zM213.4 170.6l.5 .1zM213.4 170.6h.5zM213.4 170.5l.5 .1zM213.4 170.5h.5zM213.5 173.1h.7zM213.8 178.2h1.6zM213.8 178.1l1.7 .1zM213.9 178.2h1.5zM213.9 178.1h1.6z"/>
<path d="M213.9 175l1.6 .1zM213.9 175.1h1.6zM214 178l1.6 .1zM214 175.1h1.6zM214 175.1l1.6 .1zM214 178h1.6zM214 175.2h1.6zM214 177.9l1.6 .1zM214.1 177.9h1.6zM214.1 175.2l1.6 .1zM214.1 177.8l1.6 .1zM214.1 175.3h1.6z"/>
<path d="M214.1 177.8h1.7zM214.1 175.3l1.7 .1zM214.2 177.8h1.6zM214.2 175.3l1.6 .1zM214.2 175.4h1.6zM214.2 177.7l1.6 .1zM214.2 175.4l1.6 .1zM214.2 177.7h1.7zM214.2 175.4l1.7 .1zM214.3 177.7h1.6zM214.3 175.5h1.6zM214.3 177.6l1.6 .1z"/>
<path d="M214.3 175.5l1.6 .1zM214.4 177.6h1.6zM214.4 175.6h1.6zM214.4 177.5l1.6 .1zM214.4 175.6l1.6 .1zM214.4 177.5h1.6zM214.4 177.5h3.2zM214.4 173.1h.9zM214.4 173l.9 .1zM214.4 173h.9zM214.4 172.9l.9 .1zM214.4 172.9h.9z"/>
<path d="M214.4 172.8l.9 .1zM214.4 172.8h.9zM214.4 172.7l.9 .1zM214.4 172.7h.9zM214.4 172.6l.9 .1zM214.4 170.9h.7zM214.4 170.8l.7 .1zM214.4 170.8h.7zM214.4 170.7l.7 .1zM214.4 170.7h.7zM214.4 170.6l.7 .1zM214.4 170.6h.7z"/>
<path d="M214.4 170.5l.7 .1zM214.4 170.5h.7zM214.5 175.7h3.1zM214.5 175.7h3.2zM214.5 177.4l3.1 .1zM214.5 175.7l3.1 .1zM214.5 177.4h3.1zM214.5 175.8h3.1zM214.6 177.4h2.9zM214.6 175.8h2.9zM214.6 177.3l2.9 .1zM214.6 175.8l2.9 .1z"/>
<path d="M214.6 177.3h2.8zM214.6 175.9h2.9zM214.6 177.2l2.8 .1zM214.7 175.9l2.7 .1zM214.7 171.9h.4zM214.7 171.8l.4 .1zM214.7 171.8h.4zM214.7 171.7l.5 .1zM214.7 171.7h.5zM214.7 171.6l.5 .1zM214.7 171.6h.6zM214.7 171.5l1.6 .1z"/>
<path d="M214.7 171.5h1.6zM214.7 171.4l1.6 .1zM214.7 171.4h1.6zM214.7 177.2l2.7 .1zM214.7 172.6l.4 .1zM214.7 172.6h.4zM214.7 172.5l.4 .1zM214.7 172.5h.4zM214.7 172.4l.4 .1zM214.7 172.4h.4zM214.7 172.3l.4 .1zM214.7 172.3h.4z"/>
<path d="M214.7 172.2l.4 .1zM214.7 172.2h.4zM214.7 172.1l.4 .1zM214.7 172.1h.4zM214.7 172l.4 .1zM214.7 172h.4zM214.7 171.9l.4 .1zM214.7 171.7l.4 .1zM214.7 171.6h.7zM214.7 171.4h.4zM214.7 171.3l.4 .1zM214.7 171.3h.4z"/>
<path d="M214.7 171.2l.4 .1zM214.7 171.2h.4zM214.7 171.1l.4 .1zM214.7 171.1h.4zM214.7 171l.4 .1zM214.7 171h.4zM214.7 170.9l.4 .1zM214.7 170.9h.4zM214.7 177.2h2.7zM214.7 176h2.7zM214.8 177.1l2.5 .1zM214.8 176l2.5 .1z"/>
<path d="M214.8 177.1h2.5zM214.8 176.1h2.5zM214.8 177l2.5 .1zM214.9 177l2.3 .1zM214.9 176.1l2.3 .1zM214.9 177h2.3zM214.9 176.2h2.3zM214.9 176.2l2.3 .1zM214.9 176.9l2.2 .1zM214.9 176.9h2.2zM214.9 176.2l2.2 .1zM215 176.9l2.1 .1z"/>
<path d="M215 176.3h2.1zM215 176.9h2.1zM215 176.8l2.1 .1zM215 176.3l2.1 .1zM215.1 176.8h1.9zM215.1 176.4h1.9zM215.1 176.4l1.9 .1zM215.1 176.7l1.9 .1zM215.1 171.4h1.1zM215.1 176.7h1.9zM215.1 176.5h1.9zM215.1 171.3l1.1 .1z"/>
<path d="M215.2 176.7h1.7zM215.2 176.5h1.7zM215.2 171.3l1 .1zM215.2 176.5l1.7 .1zM215.2 171.3h1zM215.2 176.6l1.7 .1zM215.2 171.3h.9zM215.2 176.6h1.7zM215.3 171.2l.8 .1zM215.3 171.2h.7zM215.4 171.1l.5 .1zM215.5 171.1l.4 .1z"/>
<path d="M215.6 171.1h.2zM215.6 171.6h.7zM215.7 173.1h.9zM215.7 173l.9 .1zM215.7 173h.9zM215.7 172.9l.9 .1zM215.7 172.9h.9zM215.7 172.8l.9 .1zM215.7 172.8h.9zM215.7 172.7l.9 .1zM215.7 172.7h.9zM215.7 172.6l.9 .1z"/>
<path d="M215.7 171.6h.6zM215.8 171.6h.5zM215.8 171.6l.5 .1zM215.8 171.7h.5zM215.9 171.7h.5zM215.9 171.9h.5zM215.9 171.8l.5 .1zM215.9 171.8h.5zM215.9 171.7l.5 .1zM215.9 172.6l.5 .1zM215.9 172.6h.5zM215.9 172.5l.5 .1z"/>
<path d="M215.9 172.5h.5zM215.9 172.4l.5 .1zM215.9 172.4h.5zM215.9 172.3l.5 .1zM215.9 172.3h.5zM215.9 172.2l.5 .1zM215.9 172.2h.5zM215.9 172.1l.5 .1zM215.9 172.1h.5zM215.9 172l.5 .1zM215.9 172h.5zM215.9 171.9l.5 .1z"/>
<path d="M216.1 177.5l1.6 .1zM216.1 177.5h1.5zM216.1 175.6l1.6 .1zM216.1 177.6h1.6zM216.1 175.6h1.6zM216.1 177.6l1.6 .1zM216.2 175.5l1.6 .1zM216.2 177.6l1.5 .1zM216.2 177.7h1.6zM216.2 175.5h1.6zM216.2 175.4l1.6 .1zM216.3 177.7l1.5 .1z"/>
<path d="M216.3 175.4l1.6 .1zM216.3 175.4h1.6zM216.3 179.3h2.4zM216.3 179.2l2.4 .1zM216.3 179.2h2.4zM216.3 179.1l2.4 .1zM216.3 179.1h2.4zM216.3 179l2.4 .1zM216.3 179h2.4zM216.3 178.9l2.4 .1zM216.3 178.9h2.4zM216.3 178.8l2.4 .1z"/>
<path d="M216.3 178.8h2.4zM216.3 178.7l2.4 .1zM216.3 178.7h2.4zM216.3 178.6l2.4 .1zM216.3 178.6h2.4zM216.3 178.5l2.4 .1zM216.3 178.5h2.4zM216.3 178.4l2.4 .1zM216.3 178.4h2.4zM216.3 178.3l2.4 .1zM216.3 178.3h2.4zM216.3 177.8h1.6z"/>
<path d="M216.3 174.9l2.4 .1zM216.3 174.9h2.4zM216.3 174.8l2.4 .1zM216.3 174.8h2.4zM216.3 174.7l2.4 .1zM216.3 174.7h2.4zM216.3 174.6l2.4 .1zM216.3 174.6h2.4zM216.3 174.5l2.4 .1zM216.3 174.5h2.4zM216.3 174.4l2.4 .1zM216.3 174.4h2.4z"/>
<path d="M216.3 174.3l2.4 .1zM216.3 174.3h2.4zM216.3 174.2l2.4 .1zM216.3 174.2h2.4zM216.3 174.1l2.4 .1zM216.3 174.1h2.4zM216.3 174l2.4 .1zM216.3 174h2.4zM216.3 173.9l2.4 .1zM216.3 175.3l1.6 .1zM216.3 177.8l1.6 .1zM216.4 175.3l1.6 .1z"/>
<path d="M216.4 177.9h1.6zM216.4 175.3h1.6zM216.4 175.2l1.6 .1zM216.4 175.2l1.7 .1zM216.5 177.9l1.5 .1zM216.5 175.2h1.6zM216.5 178h1.6zM216.5 175.1l1.6 .1zM216.5 178l1.6 .1zM216.5 175.1h1.7zM216.6 178l1.5 .1zM216.6 175.1h1.6z"/>
<path d="M216.6 178.1h1.5zM216.6 175l1.6 .1zM216.6 178.1h1.6zM216.6 175l2.1 .1zM216.6 178.1l1.6 .1zM216.6 175h2.1zM216.6 178.2h1.6zM216.7 178.2h1.5zM216.7 174.9l2 .1zM216.7 178.2h2zM216.7 172.2h2zM216.7 172.1l2 .1z"/>
<path d="M216.7 172.1h2zM216.7 172l2 .1zM216.7 178.2l2 .1zM216.7 172.3h.4zM216.7 172.3h2zM216.7 172.2l2 .1zM216.7 172h2zM216.7 171.9l2 .1zM216.7 171.9l.4 .1zM216.7 171.9h.4zM216.7 172.4l.5 .1zM216.7 172.3l.4 .1z"/>
<path d="M216.7 172.5h.5zM216.7 172.4h.5zM216.7 171.8l.5 .1zM216.7 171.8h.5zM216.7 171.7l.5 .1zM216.8 172.4l.4 .1zM216.8 171.8h.4zM216.8 171.7l.4 .1zM216.8 172.5l.5 .1zM216.8 172.5h.5zM216.8 171.7h.5zM216.8 172.6h.5z"/>
<path d="M216.8 171.6l.5 .1zM216.8 172.6l.6 .1zM216.8 171.6h.5zM216.8 171.6h.6zM216.9 172.6l.5 .1zM216.9 171.6h.5zM216.9 172.7h.6zM216.9 171.5l.6 .1zM216.9 171.5h.6zM216.9 172.7l.7 .1zM216.9 171.5h.7zM216.9 172.7l1.6 .1z"/>
<path d="M216.9 171.4l1.6 .1zM216.9 172.8h1.6zM217 172.8h1.4zM217 171.4h1.4zM217 172.8l1.4 .1zM217 171.3l1.4 .1zM217 172.9h1.4zM217.1 172.9h1.2zM217.1 171.3h1.2zM217.1 172.9l1.2 .1zM217.1 172.9l1.1 .1zM217.2 173h1z"/>
<path d="M217.2 171.2l1 .1zM217.2 171.2h1zM217.3 173l.8 .1zM217.3 171.2h.8zM217.3 171.1l.8 .1zM217.4 173.1h.7zM217.4 171.1l.6 .1zM217.4 173.1h.6zM217.5 171.1h.4zM217.5 173.1h.4zM217.8 171.5h.7zM217.8 172.7l.7 .1z"/>
<path d="M217.9 171.5h.6zM217.9 172.7h.6zM218 171.5l.5 .1zM218 172.7h.5zM218 171.6h.5zM218 172.6l.6 .1zM218.1 172.6l.5 .1zM218.1 171.6h.5zM218.1 172.6h.5zM218.1 171.6l.5 .1zM218.1 172.5l.5 .1zM218.1 171.7h.5z"/>
<path d="M218.2 172.5l.4 .1zM218.2 171.7h.4zM218.2 171.7l.5 .1zM218.2 171.8h.5zM218.2 171.8l.5 .1zM218.3 171.9h.4zM218.3 171.9l.4 .1z"/>
</g>
<path d="M155.5 69.2l6.1-3.1v6.1zM155.5 93.6l6.1-3.1v6.1zM155.5 117.9l6.1-3v6.1zM155.5 142.3l6.1-3v6.1z" fill="none" stroke="#000" stroke-width=".25"/>
<g fill="#000" stroke="#000" stroke-width=".17">
<circle cx="152.5" cy="69.2" r=".3"/>
<circle cx="164.7" cy="67.6" r=".3"/>
<circle cx="164.7" cy="70.7" r=".3"/>
<circle cx="173.8" cy="70.7" r=".3"/>
<circle cx="152.5" cy="93.6" r=".3"/>
<circle cx="164.7" cy="92" r=".3"/>
<circle cx="164.7" cy="95.1" r=".3"/>
<circle cx="173.8" cy="95.1" r=".3"/>
<circle cx="152.5" cy="117.9" r=".3"/>
<circle cx="164.7" cy="116.4" r=".3"/>
<circle cx="164.7" cy="119.5" r=".3"/>
<circle cx="173.8" cy="119.5" r=".3"/>
<circle cx="152.5" cy="142.3" r=".3"/>
<circle cx="164.7" cy="140.8" r=".3"/>
<circle cx="164.7" cy="143.8" r=".3"/>
<circle cx="173.8" cy="143.8" r=".3"/>
</g>
<g font-size="4.8">
<text x="80.1" y="50.9">PORTB SIG SELECT</text>
<text x="149.6" y="50.9">ANALOG</text>
<text x="81.7" y="55.5">RAW I/O | ANALOG</text>
</g>
<g font-size="4">
<text x="8.5" y="206.4">5/11/2015</text>
<text x="25" y="206.4">10:30:53 AM f=0.60 E:\EAGLE\trunk\Projects\Products\uPAD\trunk\proto_base\keypad_bob\upad_eel4744C_base_v1.1.sch (Sheet: 2/3)</text>
</g>
<g font-size="2.5">
<text x="37.3" y="29.2">1</text>
<text x="65.8" y="29.2">2</text>
<text x="94.3" y="29.2">3</text>
<text x="122.8" y="29.2">4</text>
<text x="151.2" y="29.2">5</text>
<text x="179.7" y="29.2">6</text>
<text x="208.2" y="29.2">7</text>
<text x="236.7" y="29.2">8</text>
<text x="21.8" y="45.5">A</text>
<text x="251.9" y="45.5">A</text>
<text x="21.8" y="75.8">B</text>
<text x="251.9" y="75.8">B</text>
<text x="21.8" y="106.1">C</text>
<text x="251.9" y="106.1">C</text>
<text x="21.8" y="136.5">D</text>
<text x="251.9" y="136.5">D</text>
<text x="21.8" y="166.8">E</text>
<text x="251.9" y="166.8">E</text>
<text x="37.3" y="183.1">1</text>
<text x="65.8" y="183.1">2</text>
<text x="94.3" y="183.1">3</text>
<text x="122.8" y="183.1">4</text>
<text x="151.2" y="183.1">5</text>
<text x="179.7" y="183.1">6</text>
<text x="208.2" y="183.1">7</text>
<text x="236.7" y="183.1">8</text>
</g>
<g font-size="1.7">
<text x="82.4" y="64.6">PB4/ADCB4/TMS</text>
<text x="153.9" y="65.1">U3-1</text>
<text x="157.2" y="60.6">+5V</text>
<text x="167.9" y="62.1">R11</text>
<text x="168" y="65.1">500</text>
<text x="168.4" y="60.6">1k</text>
<text x="175.3" y="63.1">ADC4</text>
<text x="186.2" y="60.6">+5V</text>
<text x="82.4" y="69.2">PB4</text>
<text x="98.7" y="71.2">JMP4</text>
<text x="144.8" y="69.2">AFE4</text>
<text x="168.3" y="66.7">R9</text>
<text x="157" y="76.8">GND</text>
<text x="168.3" y="74.3">R7</text>
<text x="168.4" y="72.8">1k</text>
<text x="172.3" y="76.8">GND</text>
<text x="157.3" y="81.9">500</text>
<text x="157.6" y="83.4">R5</text>
<text x="82.4" y="89">PB5/ADCB5/TDI</text>
<text x="153.9" y="89.5">U3-2</text>
<text x="167.9" y="86.5">R14</text>
<text x="168" y="89.5">500</text>
<text x="168.4" y="84.9">1k</text>
<text x="175.3" y="87.5">ADC5</text>
<text x="82.4" y="93.6">PB5</text>
<text x="98.7" y="95.6">JMP3</text>
<text x="144.8" y="93.6">AFE5</text>
<text x="167.9" y="91">R16</text>
<text x="157.3" y="101.7">500</text>
<text x="167.9" y="98.7">R18</text>
<text x="168.4" y="97.1">1k</text>
<text x="172.3" y="101.2">GND</text>
<text x="157.2" y="103.2">R20</text>
<text x="190.6" y="106.3">.1uF</text>
<text x="191.1" y="107.8">C2</text>
<text x="82.4" y="113.4">PB6/ADCB6/TCK</text>
<text x="153.9" y="113.9">U3-3</text>
<text x="167.9" y="110.8">R15</text>
<text x="168" y="113.9">500</text>
<text x="168.4" y="109.3">1k</text>
<text x="175.3" y="111.8">ADC6</text>
<text x="82.4" y="117.9">PB6</text>
<text x="98.7" y="120">JMP2</text>
<text x="144.8" y="117.9">AFE6</text>
<text x="167.9" y="115.4">R17</text>
<text x="167.9" y="123">R19</text>
<text x="168.4" y="121.5">1k</text>
<text x="172.3" y="125.6">GND</text>
<text x="157.2" y="127.6">R21</text>
<text x="157.3" y="126.1">500</text>
<text x="82.4" y="137.7">PB7/ADCB7/TDO</text>
<text x="167.9" y="135.2">R12</text>
<text x="168.4" y="133.7">1k</text>
<text x="175.3" y="136.2">ADC7</text>
<text x="82.4" y="142.3">PB7</text>
<text x="144.8" y="142.3">AFE7</text>
<text x="153.9" y="138.3">U3-4</text>
<text x="167.9" y="139.8">R10</text>
<text x="168" y="138.3">500</text>
<text x="98.7" y="144.4">JMP1</text>
<text x="168.3" y="147.4">R8</text>
<text x="168.4" y="145.9">1k</text>
<text x="172.3" y="149.9">GND</text>
<text x="186" y="149.9">GND</text>
<text x="157.3" y="150.5">500</text>
<text x="157.6" y="152">R6</text>
</g>
<g font-size="1.4">
<text x="154.6" y="69">1</text>
<text x="158.3" y="67.4" transform="rotate(-90 158.3 67.4)">4</text>
<text x="161.8" y="70.5">2</text>
<text x="161.8" y="67.4">3</text>
<text x="158.3" y="72.3" transform="rotate(-90 158.3 72.3)">11</text>
<text x="154.6" y="93.3">7</text>
<text x="161.8" y="94.9">6</text>
<text x="161.8" y="91.8">5</text>
<text x="154.6" y="117.7">8</text>
<text x="161.8" y="119.2">9</text>
<text x="161.8" y="116.2">10</text>
<text x="153.9" y="142.1">14</text>
<text x="161.8" y="143.6">13</text>
<text x="161.8" y="140.6">12</text>
</g>
</svg>
